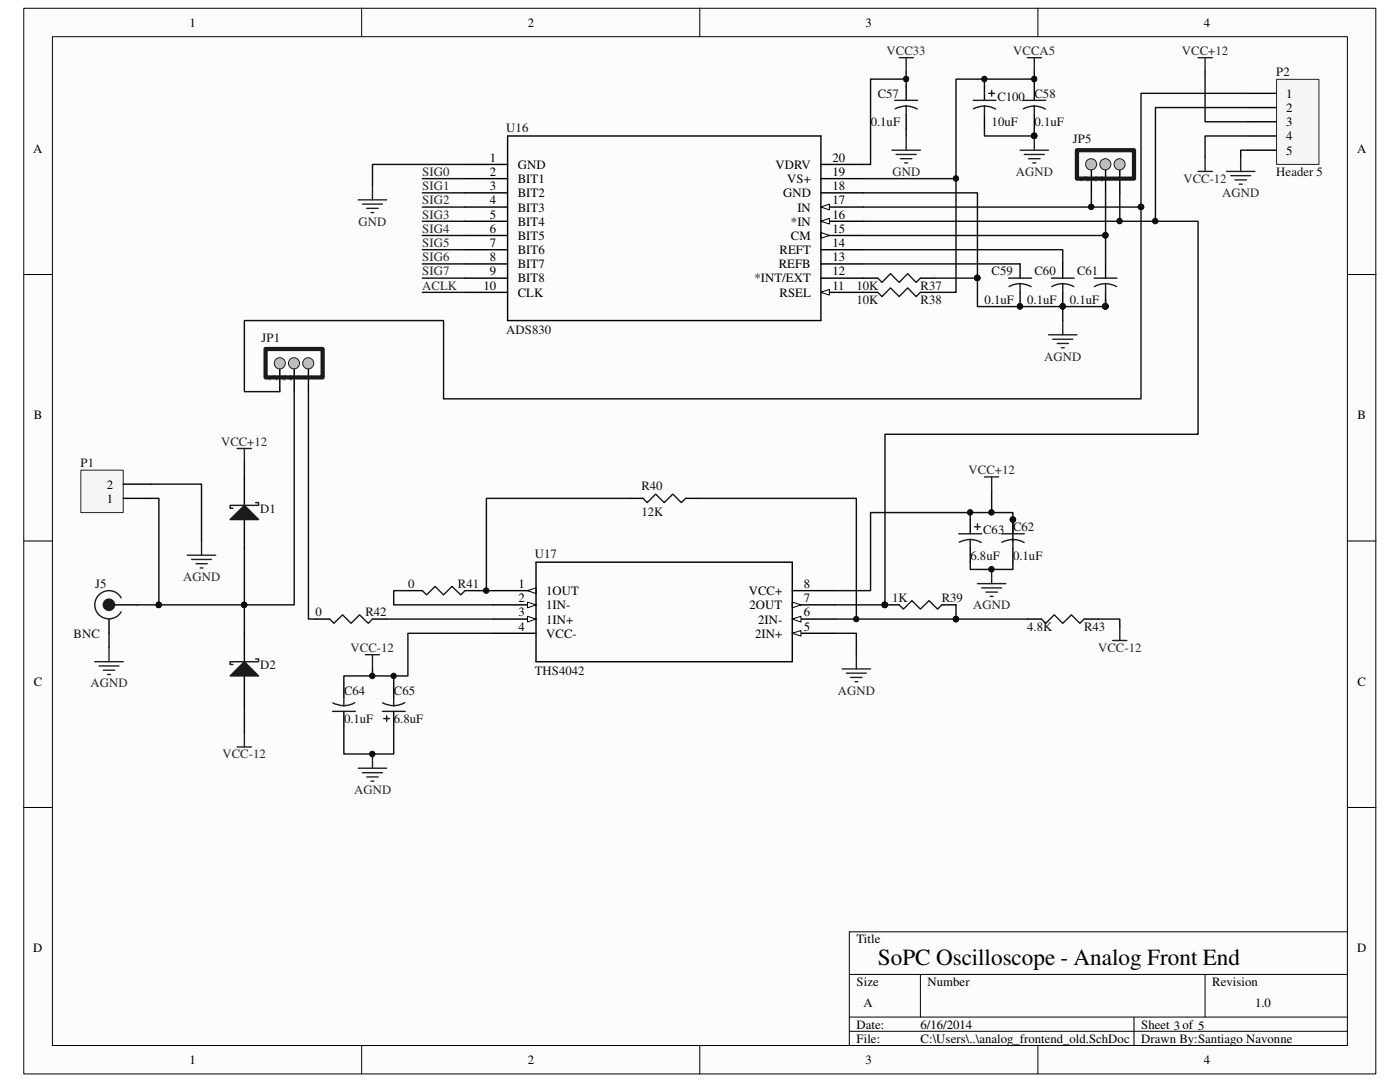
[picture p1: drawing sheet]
<svg xmlns="http://www.w3.org/2000/svg" width="279mm" height="216mm" viewBox="0 0 279 216" stroke-linecap="round" stroke-linejoin="round" font-family="sans-serif">
<path d="M4.8 1.7h269.8v212.6h-269.8z" fill="#fcfcfc"/>
<path d="M4.7 1.7h269.9v212.6h-269.9z" fill="none" stroke="#000" stroke-width=".2"/>
<path d="M10.5 7.4h258.4v201.2h-258.4z" fill="#fcfcfc"/>
<g fill="none" stroke="#000" stroke-width=".2">
<path d="M10.5 7.3h258.4v201.3h-258.4zM72.2 1.6v5.7M139.7 1.6v5.7M207.1 1.6v5.7M4.7 54.8h5.7M268.9 54.8h5.7M4.7 107.9h5.7M268.9 107.9h5.7M4.7 161.1h5.7M268.9 161.1h5.7M169.5 194.4h99.4M183.7 194.4v8.5"/>
<path d="M240.5 194.4v8.5M268.9 185.9h-99.4v22.7M72.2 208.6v5.7M139.7 208.6v5.7M169.5 202.9h99.4M169.5 205.8h99.4M207.1 208.6v5.7M226.3 202.9v5.7"/>
</g>
<path d="M98.5 117.9h8.5" fill="none" stroke="#000" stroke-width=".28"/>
<path d="M105.3 117.9l1.7-.6v1.1z" fill="#fcfcfc"/>
<path d="M105.3 117.9l1.7-.6v1.1z" fill="none" stroke="#000" stroke-width=".2"/>
<path d="M98.5 120.7h8.5" fill="none" stroke="#000" stroke-width=".28"/>
<path d="M105.3 120.1l1.7 .6-1.7 .6z" fill="#fcfcfc"/>
<path d="M105.3 120.1l1.7 .6-1.7 .6z" fill="none" stroke="#000" stroke-width=".2"/>
<path d="M98.5 123.5h8.5" fill="none" stroke="#000" stroke-width=".28"/>
<path d="M105.3 123l1.7 .5-1.7 .6z" fill="#fcfcfc"/>
<path d="M105.3 123l1.7 .5-1.7 .6z" fill="none" stroke="#000" stroke-width=".2"/>
<path d="M98.5 126.4h8.5M158.1 126.4h8.6" fill="none" stroke="#000" stroke-width=".28"/>
<path d="M158.1 126.4l1.8-.6v1.1z" fill="#fcfcfc"/>
<path d="M158.1 126.4l1.8-.6v1.1z" fill="none" stroke="#000" stroke-width=".2"/>
<path d="M158.1 123.5h8.6" fill="none" stroke="#000" stroke-width=".28"/>
<path d="M158.1 123.5l1.8-.5v1.1z" fill="#fcfcfc"/>
<path d="M158.1 123.5l1.8-.5v1.1z" fill="none" stroke="#000" stroke-width=".2"/>
<path d="M158.1 120.7h8.6" fill="none" stroke="#000" stroke-width=".28"/>
<path d="M158.1 120.1l1.8 .6-1.8 .6z" fill="#fcfcfc"/>
<path d="M158.1 120.1l1.8 .6-1.8 .6z" fill="none" stroke="#000" stroke-width=".2"/>
<g fill="none" stroke="#000" stroke-width=".28">
<path d="M92.8 32.8h8.5M92.8 35.6h8.5M92.8 38.5h8.5M92.8 41.3h8.5M92.8 44.2h8.5M92.8 47h8.5M92.8 49.8h8.5M92.8 52.7h8.5M92.8 55.5h8.5M92.8 58.3h8.5M163.8 58.3h8.5M107 112.2h51.1v19.8h-51.1z"/>
<path d="M158.1 117.9h8.6"/>
</g>
<path d="M163.8 58.3l1.7-.6v1.2z" fill="#fcfcfc"/>
<path d="M163.8 58.3l1.7-.6v1.2z" fill="none" stroke="#000" stroke-width=".2"/>
<path d="M163.8 55.5h8.5M163.8 52.7h8.5M163.8 49.8h8.5M163.8 47h8.5" fill="none" stroke="#000" stroke-width=".28"/>
<path d="M163.8 46.4l1.7 .6-1.7 .5z" fill="#fcfcfc"/>
<path d="M163.8 46.4l1.7 .6-1.7 .5z" fill="none" stroke="#000" stroke-width=".2"/>
<path d="M163.8 44.2h8.5" fill="none" stroke="#000" stroke-width=".28"/>
<path d="M163.8 44.2l1.7-.6v1.1z" fill="#fcfcfc"/>
<path d="M163.8 44.2l1.7-.6v1.1z" fill="none" stroke="#000" stroke-width=".2"/>
<path d="M163.8 41.3h8.5" fill="none" stroke="#000" stroke-width=".28"/>
<path d="M163.8 41.3l1.7-.6v1.2z" fill="#fcfcfc"/>
<path d="M163.8 41.3l1.7-.6v1.2z" fill="none" stroke="#000" stroke-width=".2"/>
<path d="M101.3 27.1h62.5v36.9h-62.5zM163.8 38.5h8.5M163.8 35.6h8.5M163.8 32.8h8.5M125.5 99.4h2.8M136.8 99.4h2.9M81.4 117.9h2.9M92.8 117.9h2.8M62.9 123.5h2.9M74.3 123.5h2.9M205 123.5h2.9M216.4 123.5h2.8" fill="none" stroke="#000" stroke-width=".28"/>
<path d="M128.3 99.4l.9 .9 1.7-1.7 1.6 1.7 1.8-1.7 1.7 1.7 .8-.9M84.3 117.9l.8 .8 1.7-1.7 1.7 1.7 1.7-1.7 1.7 1.7 .9-.8M65.8 123.5l.8 .9 1.8-1.7 1.7 1.7 1.7-1.7 1.7 1.7 .8-.9M207.9 123.5l.8 .9 1.7-1.7 1.7 1.7 1.7-1.7 1.7 1.7 .9-.9" fill="none" stroke="#1c1c1c" stroke-width=".28"/>
<path d="M125.5 99.4h-28.4v18.5M48.8 109.3v17.1M81.4 117.9h-2.8v2.8h19.9M95.6 117.9h2.9" fill="none" stroke="#0e0e0e" stroke-width=".28"/>
<path d="M196.5 95.2h2.8M197.9 95.2v2.8" fill="none" stroke="#262626" stroke-width=".28"/>
<circle cx="97" cy="117.9" r=".55" fill="#0e0e0e"/>
<circle cx="97" cy="117.9" r=".55" fill="none" stroke="#0e0e0e" stroke-width=".2"/>
<path d="M172.3 38.5h22.8v17M172.3 49.8h39.8v2.9" fill="none" stroke="#0e0e0e" stroke-width=".28"/>
<circle cx="195" cy="55.5" r=".55" fill="#0e0e0e"/>
<circle cx="195" cy="55.5" r=".55" fill="none" stroke="#0e0e0e" stroke-width=".2"/>
<path d="M172.3 58.3h2.9M172.3 55.5h2.9M183.7 58.3h2.8M183.7 55.5h2.8M203.6 52.7v2.8M203.6 58.3v2.9" fill="none" stroke="#000" stroke-width=".28"/>
<path d="M175.2 58.3l.8 .9 1.7-1.8 1.8 1.8 1.6-1.8 1.7 1.8 .9-.9M175.2 55.5l.8 .8 1.7-1.7 1.8 1.7 1.6-1.7 1.7 1.7 .9-.8" fill="none" stroke="#1c1c1c" stroke-width=".28"/>
<path d="M179.5 11.5h2.8M180.8 11.5v2.9M209.3 66.8h5.6M210.1 67.7h4M211 68.5h2.2M211.8 69.4h.6M212.1 64v2.8" fill="none" stroke="#262626" stroke-width=".28"/>
<circle cx="203.5" cy="61.1" r=".54" fill="#0e0e0e"/>
<circle cx="203.5" cy="61.1" r=".54" fill="none" stroke="#0e0e0e" stroke-width=".2"/>
<path d="M201.3 55.5h4.6M203.6 56.6l1.3 .2 .9 .4M203.6 56.6l-1 .1-1.2 .5M203.6 56.6v1.7" fill="none" stroke="#1c1c1c" stroke-width=".28"/>
<circle cx="203.5" cy="61.1" r=".54" fill="#0e0e0e"/>
<circle cx="203.5" cy="61.1" r=".54" fill="none" stroke="#0e0e0e" stroke-width=".2"/>
<path d="M212.1 52.7v2.8M212.1 58.3v2.9" fill="none" stroke="#000" stroke-width=".28"/>
<circle cx="212.1" cy="61.1" r=".53" fill="#0e0e0e"/>
<circle cx="212.1" cy="61.1" r=".53" fill="none" stroke="#0e0e0e" stroke-width=".2"/>
<path d="M209.8 55.5h4.6M212.1 56.6l1.4 .2 .8 .4M212.1 56.6l-.9 .1-1.3 .5M212.1 56.6v1.7" fill="none" stroke="#1c1c1c" stroke-width=".28"/>
<circle cx="212.1" cy="61.1" r=".53" fill="#0e0e0e"/>
<circle cx="212.1" cy="61.1" r=".53" fill="none" stroke="#0e0e0e" stroke-width=".2"/>
<path d="M220.6 52.7v2.8M220.6 58.3v2.9" fill="none" stroke="#000" stroke-width=".28"/>
<circle cx="220.6" cy="61.1" r=".55" fill="#0e0e0e"/>
<circle cx="220.6" cy="61.1" r=".55" fill="none" stroke="#0e0e0e" stroke-width=".2"/>
<path d="M218.4 55.5h4.5M220.6 56.6l1.4 .2 .8 .4M220.6 56.6l-.9 .1-1.3 .5M220.6 56.6v1.7" fill="none" stroke="#1c1c1c" stroke-width=".28"/>
<circle cx="220.6" cy="61.1" r=".55" fill="#0e0e0e"/>
<circle cx="220.6" cy="61.1" r=".55" fill="none" stroke="#0e0e0e" stroke-width=".2"/>
<path d="M172.3 52.7h31.3M220.6 59.7v1.5" fill="none" stroke="#0e0e0e" stroke-width=".28"/>
<circle cx="220.6" cy="61.1" r=".55" fill="#0e0e0e"/>
<circle cx="220.6" cy="61.1" r=".55" fill="none" stroke="#0e0e0e" stroke-width=".2"/>
<path d="M186.5 55.5h8.6" fill="none" stroke="#0e0e0e" stroke-width=".28"/>
<circle cx="195" cy="55.5" r=".55" fill="#0e0e0e"/>
<circle cx="195" cy="55.5" r=".55" fill="none" stroke="#0e0e0e" stroke-width=".2"/>
<path d="M172.3 41.3h55.4v38.3h-139.2v-15.6h-39.7v14.1h7" fill="none" stroke="#0e0e0e" stroke-width=".28"/>
<circle cx="227.7" cy="41.3" r=".55" fill="#0e0e0e"/>
<circle cx="227.7" cy="41.3" r=".55" fill="none" stroke="#0e0e0e" stroke-width=".2"/>
<path d="M195.1 55.5v5.7h25.5" fill="none" stroke="#0e0e0e" stroke-width=".28"/>
<circle cx="195" cy="55.5" r=".55" fill="#0e0e0e"/>
<circle cx="195" cy="55.5" r=".55" fill="none" stroke="#0e0e0e" stroke-width=".2"/>
<circle cx="220.6" cy="61.1" r=".55" fill="#0e0e0e"/>
<circle cx="220.6" cy="61.1" r=".55" fill="none" stroke="#0e0e0e" stroke-width=".2"/>
<path d="M212.1 61.2v2.8" fill="none" stroke="#0e0e0e" stroke-width=".28"/>
<circle cx="212.1" cy="61.1" r=".53" fill="#0e0e0e"/>
<circle cx="212.1" cy="61.1" r=".53" fill="none" stroke="#0e0e0e" stroke-width=".2"/>
<path d="M84.3 35.6h8.5M84.3 38.5h8.5M92.8 32.8h-18.5v4.2M172.3 35.6h18.5M84.3 41.3h8.5M84.3 44.2h8.5M84.3 47h8.5M84.3 49.8h8.5M84.3 52.7h8.5M84.3 55.5h8.5M84.3 58.3h8.5" fill="none" stroke="#0e0e0e" stroke-width=".28"/>
<path d="M205 11.5h2.9M206.4 11.5v2.9M71.5 39.9h5.7M74.3 37v2.9M72.3 40.7h4M73.2 41.6h2.3M74 42.4h.6" fill="none" stroke="#262626" stroke-width=".28"/>
<path d="M180.8 17.2v2.8M206.4 17.2v2.8M180.8 22.9v2.8M206.4 22.9v2.8" fill="none" stroke="#000" stroke-width=".28"/>
<path d="M178.6 20h4.5M180.8 21.2l1 .1 1.2 .5M180.8 21.2l-.9 .1-1.3 .4M180.8 21.2v1.7M204.1 20h4.6M206.4 21.2l.9 .1 1.3 .5M206.4 21.2l-.9 .1-1.3 .4M206.4 21.2v1.7" fill="none" stroke="#1c1c1c" stroke-width=".28"/>
<circle cx="190.8" cy="35.6" r=".55" fill="#0e0e0e"/>
<circle cx="190.8" cy="35.6" r=".55" fill="none" stroke="#0e0e0e" stroke-width=".2"/>
<path d="M203.6 30h5.7M204.4 30.8h4M205.3 31.7h2.3M206.1 32.5h.6M206.4 27.1v2.9" fill="none" stroke="#262626" stroke-width=".28"/>
<circle cx="206.4" cy="27.1" r=".55" fill="#0e0e0e"/>
<circle cx="206.4" cy="27.1" r=".55" fill="none" stroke="#0e0e0e" stroke-width=".2"/>
<path d="M178 30h5.7M178.9 30.8h3.9M179.7 31.7h2.3M180.6 32.5h.5M180.8 27.1v2.9M47.3 89.5h2.9M48.8 89.5v2.8M47.3 149.1h2.9M48.8 146.2v2.9" fill="none" stroke="#262626" stroke-width=".28"/>
<path d="M180.8 15.8h-7.1v17h-1.4M180.8 14.4v2.8M206.4 14.4v2.8M180.8 25.7v1.4M48.8 92.3v2.9M48.8 140.5v5.7" fill="none" stroke="#0e0e0e" stroke-width=".28"/>
<circle cx="180.8" cy="15.8" r=".55" fill="#0e0e0e"/>
<circle cx="180.8" cy="15.8" r=".55" fill="none" stroke="#0e0e0e" stroke-width=".2"/>
<path d="M206.4 15.8h-15.6v42.5h-4.3" fill="none" stroke="#0e0e0e" stroke-width=".28"/>
<circle cx="206.4" cy="15.8" r=".56" fill="#0e0e0e"/>
<circle cx="206.4" cy="15.8" r=".56" fill="none" stroke="#0e0e0e" stroke-width=".2"/>
<path d="M48.8 95.2v5.6M48.8 103.7v5.6" fill="none" stroke="#000" stroke-width=".28"/>
<path d="M45.9 103.7l2.9-2.9 2.8 2.9z" fill="#1c1c1c"/>
<path d="M45.9 103.7l2.9-2.9 2.8 2.9zM51 100.3h.6v.5h-5.7v.6h.6" fill="none" stroke="#1c1c1c" stroke-width=".28"/>
<path d="M48.8 126.4v5.6M48.8 134.9v5.6" fill="none" stroke="#000" stroke-width=".28"/>
<path d="M45.9 134.9l2.9-2.9 2.8 2.9z" fill="#1c1c1c"/>
<path d="M45.9 134.9l2.9-2.9 2.8 2.9zM51 131.5h.6v.5h-5.7v.6h.6" fill="none" stroke="#1c1c1c" stroke-width=".28"/>
<path d="M202.1 103.7v2.8" fill="none" stroke="#000" stroke-width=".28"/>
<circle cx="202.1" cy="103.7" r=".55" fill="#0e0e0e"/>
<circle cx="202.1" cy="103.7" r=".55" fill="none" stroke="#0e0e0e" stroke-width=".2"/>
<path d="M202.1 109.3v2.9" fill="none" stroke="#000" stroke-width=".28"/>
<path d="M199.9 106.5h4.5M202.1 107.7v1.6M202.2 107.7l.9 .1 1.3 .4M202.2 107.7h-1l-1.3 .5" fill="none" stroke="#1c1c1c" stroke-width=".28"/>
<circle cx="202.1" cy="103.7" r=".55" fill="#0e0e0e"/>
<circle cx="202.1" cy="103.7" r=".55" fill="none" stroke="#0e0e0e" stroke-width=".2"/>
<path d="M193.6 103.7v2.8M193.6 109.3v2.9M68.6 136.3v2.8M78.6 136.3v2.8M68.6 141.9v2.9M78.6 141.9v2.9" fill="none" stroke="#000" stroke-width=".28"/>
<g fill="none" stroke="#1c1c1c" stroke-width=".28">
<path d="M191.3 106.5h4.6M193.6 107.7l.9 .1 1.3 .4M193.6 107.7h-.9l-1.3 .5M193.6 107.7v1.6M194.5 105.1h1.1M195.1 104.5v1.2M68.6 139.1v1.7M78.6 139.1v1.7M66.4 141.9h4.5M70.8 140.2l-.8 .4-1.3 .2-1-.1-1.3-.4M76.3 141.9h4.6M76.6 143.4h1.1"/>
<path d="M77.2 142.8v1.1M80.8 140.2l-.9 .4-1.3 .2-.9-.1-1.3-.4"/>
</g>
<path d="M193.6 112.2v1.4h8.5v-1.4" fill="none" stroke="#0e0e0e" stroke-width=".28"/>
<path d="M195.1 116.5h5.6M195.9 117.3h4M196.8 118.2h2.3M197.6 119h.6M197.9 113.6v2.9" fill="none" stroke="#262626" stroke-width=".28"/>
<circle cx="197.9" cy="113.6" r=".55" fill="#0e0e0e"/>
<circle cx="197.9" cy="113.6" r=".55" fill="none" stroke="#0e0e0e" stroke-width=".2"/>
<path d="M193.6 102.3v1.4" fill="none" stroke="#0e0e0e" stroke-width=".28"/>
<circle cx="193.6" cy="102.2" r=".55" fill="#0e0e0e"/>
<circle cx="193.6" cy="102.2" r=".55" fill="none" stroke="#0e0e0e" stroke-width=".2"/>
<path d="M202.1 107.9v-5.6h-28.4v15.6h-7" fill="none" stroke="#0e0e0e" stroke-width=".28"/>
<path d="M71.5 153.3h5.7M72.3 154.2h4M73.2 155h2.3M74 155.9h.6M74.3 150.5v2.8" fill="none" stroke="#262626" stroke-width=".28"/>
<circle cx="74.3" cy="150.5" r=".55" fill="#0e0e0e"/>
<circle cx="74.3" cy="150.5" r=".55" fill="none" stroke="#0e0e0e" stroke-width=".2"/>
<path d="M72.9 130.6h2.8M74.3 130.6v2.9" fill="none" stroke="#262626" stroke-width=".28"/>
<path d="M74.3 133.5v1.4" fill="none" stroke="#0e0e0e" stroke-width=".28"/>
<circle cx="74.3" cy="134.9" r=".55" fill="#0e0e0e"/>
<circle cx="74.3" cy="134.9" r=".55" fill="none" stroke="#0e0e0e" stroke-width=".2"/>
<path d="M68.6 144.8v5.7h10v-5.7" fill="none" stroke="#0e0e0e" stroke-width=".28"/>
<path d="M16.2 93.9h8.4v8.4h-8.4z" fill="#f5f5f5"/>
<path d="M16.1 93.8h8.5v8.5h-8.5z" fill="none" stroke="#262626" stroke-width=".2"/>
<path d="M24.6 99.4h5.7M24.6 96.6h5.7" fill="none" stroke="#000" stroke-width=".28"/>
<path d="M37.4 110.8h5.7M38.2 111.6h4M39.1 112.5h2.3M40 113.3h.5M40.2 107.9v2.9M18.9 132h5.7M19.8 132.9h3.9M20.6 133.7h2.3M21.5 134.6h.6M21.8 129.2v2.8" fill="none" stroke="#262626" stroke-width=".28"/>
<path d="M30.3 96.6h9.9v11.3M30.3 99.4h1.4v21.3" fill="none" stroke="#0e0e0e" stroke-width=".28"/>
<circle cx="31.7" cy="120.7" r=".54" fill="#0e0e0e"/>
<circle cx="31.7" cy="120.7" r=".54" fill="none" stroke="#0e0e0e" stroke-width=".2"/>
<path d="M21.8 126.4v2.8" fill="none" stroke="#0e0e0e" stroke-width=".28"/>
<path d="M55.8 72.5v5.6M58.7 72.5v5.6M61.6 72.5v5.6" fill="none" stroke="#000" stroke-width=".28"/>
<circle cx="61.5" cy="72.5" r="1.11" fill="#c0c0c0"/>
<circle cx="61.5" cy="72.5" r="1.11" fill="none" stroke="#1c1c1c" stroke-width=".2"/>
<circle cx="58.7" cy="72.5" r="1.11" fill="#c0c0c0"/>
<circle cx="58.7" cy="72.5" r="1.11" fill="none" stroke="#1c1c1c" stroke-width=".2"/>
<circle cx="55.8" cy="72.5" r="1.11" fill="#c0c0c0"/>
<circle cx="55.8" cy="72.5" r="1.11" fill="none" stroke="#1c1c1c" stroke-width=".2"/>
<path d="M53 69.6h11.4v5.7h-11.4z" fill="none" stroke="#1c1c1c" stroke-width=".85"/>
<path d="M78.6 134.9v1.4" fill="none" stroke="#0e0e0e" stroke-width=".28"/>
<circle cx="78.5" cy="134.9" r=".53" fill="#0e0e0e"/>
<circle cx="78.5" cy="134.9" r=".53" fill="none" stroke="#0e0e0e" stroke-width=".2"/>
<path d="M21.8 120.7h5.6M21.8 123.5v2.9" fill="none" stroke="#000" stroke-width=".28"/>
<circle cx="21.7" cy="120.7" r="1.12" fill="#1c1c1c"/>
<g fill="none" stroke="#1c1c1c" stroke-width=".28">
<path d="M24.2 119.3a2.81 2.81 0 0 0-4.3-.8 2.81 2.81 0 0 0 0 4.3 2.81 2.81 0 0 0 4.3-.7"/>
<circle cx="21.7" cy="120.7" r="1.12"/>
</g>
<path d="M58.7 78.1v42.6h-9.9" fill="none" stroke="#0e0e0e" stroke-width=".28"/>
<circle cx="48.7" cy="120.7" r=".55" fill="#0e0e0e"/>
<circle cx="48.7" cy="120.7" r=".55" fill="none" stroke="#0e0e0e" stroke-width=".2"/>
<path d="M27.4 120.7h4.3" fill="none" stroke="#0e0e0e" stroke-width=".28"/>
<circle cx="31.7" cy="120.7" r=".54" fill="#0e0e0e"/>
<circle cx="31.7" cy="120.7" r=".54" fill="none" stroke="#0e0e0e" stroke-width=".2"/>
<path d="M31.7 120.7h17.1" fill="none" stroke="#0e0e0e" stroke-width=".28"/>
<circle cx="31.7" cy="120.7" r=".54" fill="#0e0e0e"/>
<circle cx="31.7" cy="120.7" r=".54" fill="none" stroke="#0e0e0e" stroke-width=".2"/>
<circle cx="48.7" cy="120.7" r=".55" fill="#0e0e0e"/>
<circle cx="48.7" cy="120.7" r=".55" fill="none" stroke="#0e0e0e" stroke-width=".2"/>
<path d="M217.8 32.8v5.7M220.6 32.8v5.7M223.5 32.8v5.7" fill="none" stroke="#000" stroke-width=".28"/>
<circle cx="223.4" cy="32.8" r="1.11" fill="#c0c0c0"/>
<circle cx="223.4" cy="32.8" r="1.11" fill="none" stroke="#1c1c1c" stroke-width=".2"/>
<circle cx="220.6" cy="32.8" r="1.11" fill="#c0c0c0"/>
<circle cx="220.6" cy="32.8" r="1.11" fill="none" stroke="#1c1c1c" stroke-width=".2"/>
<circle cx="217.7" cy="32.8" r="1.11" fill="#c0c0c0"/>
<circle cx="217.7" cy="32.8" r="1.11" fill="none" stroke="#1c1c1c" stroke-width=".2"/>
<path d="M214.9 30h11.4v5.6h-11.4z" fill="none" stroke="#1c1c1c" stroke-width=".85"/>
<path d="M217.8 38.5v2.8" fill="none" stroke="#0e0e0e" stroke-width=".28"/>
<circle cx="217.8" cy="41.3" r=".55" fill="#0e0e0e"/>
<circle cx="217.8" cy="41.3" r=".55" fill="none" stroke="#0e0e0e" stroke-width=".2"/>
<path d="M172.3 47h48.3v5.7" fill="none" stroke="#0e0e0e" stroke-width=".28"/>
<circle cx="220.6" cy="46.9" r=".55" fill="#0e0e0e"/>
<circle cx="220.6" cy="46.9" r=".55" fill="none" stroke="#0e0e0e" stroke-width=".2"/>
<path d="M220.6 38.5v8.5" fill="none" stroke="#0e0e0e" stroke-width=".28"/>
<circle cx="220.6" cy="46.9" r=".55" fill="#0e0e0e"/>
<circle cx="220.6" cy="46.9" r=".55" fill="none" stroke="#0e0e0e" stroke-width=".2"/>
<path d="M223.5 38.5v5.7" fill="none" stroke="#0e0e0e" stroke-width=".28"/>
<circle cx="223.4" cy="44.1" r=".55" fill="#0e0e0e"/>
<circle cx="223.4" cy="44.1" r=".55" fill="none" stroke="#0e0e0e" stroke-width=".2"/>
<path d="M254.8 15.9h8.4v16.9h-8.4z" fill="#f5f5f5"/>
<path d="M254.8 15.8h8.4v17h-8.4z" fill="none" stroke="#262626" stroke-width=".2"/>
<path d="M249 18.6h5.7M249 21.5h5.7M249 24.3h5.7M249 27.1h5.7M249 30h5.7" fill="none" stroke="#000" stroke-width=".28"/>
<path d="M239.1 11.5h2.8M240.5 11.5v2.9M239.1 34.2h2.8M240.5 31.4v2.8M244.8 34.2h5.6M245.6 35.1h4M246.5 35.9h2.3M247.3 36.7h.6M247.6 31.4v2.8" fill="none" stroke="#262626" stroke-width=".28"/>
<path d="M240.5 14.4v9.9h8.5M249 18.6h-21.3v22.7M249 27.1h-8.5v4.3M249 30h-1.4v1.4" fill="none" stroke="#0e0e0e" stroke-width=".28"/>
<circle cx="227.7" cy="41.3" r=".55" fill="#0e0e0e"/>
<circle cx="227.7" cy="41.3" r=".55" fill="none" stroke="#0e0e0e" stroke-width=".2"/>
<path d="M249 21.5h-18.4v22.7" fill="none" stroke="#0e0e0e" stroke-width=".28"/>
<circle cx="230.5" cy="44.1" r=".55" fill="#0e0e0e"/>
<circle cx="230.5" cy="44.1" r=".55" fill="none" stroke="#0e0e0e" stroke-width=".2"/>
<path d="M196.5 17.2v2.8M196.5 22.9v2.8" fill="none" stroke="#000" stroke-width=".28"/>
<path d="M197.3 18.6h1.2M197.9 18v1.2M194.2 20h4.6M196.5 21.2l.9 .1 1.3 .5M196.5 21.2l-1 .1-1.2 .4M196.5 21.2v1.7" fill="none" stroke="#1c1c1c" stroke-width=".28"/>
<path d="M196.5 15.8v1.4" fill="none" stroke="#0e0e0e" stroke-width=".28"/>
<circle cx="196.4" cy="15.8" r=".55" fill="#0e0e0e"/>
<circle cx="196.4" cy="15.8" r=".55" fill="none" stroke="#0e0e0e" stroke-width=".2"/>
<path d="M206.4 25.7v1.4" fill="none" stroke="#0e0e0e" stroke-width=".28"/>
<circle cx="206.4" cy="27.1" r=".55" fill="#0e0e0e"/>
<circle cx="206.4" cy="27.1" r=".55" fill="none" stroke="#0e0e0e" stroke-width=".2"/>
<path d="M196.5 25.7v1.4h9.9" fill="none" stroke="#0e0e0e" stroke-width=".28"/>
<circle cx="206.4" cy="27.1" r=".55" fill="#0e0e0e"/>
<circle cx="206.4" cy="27.1" r=".55" fill="none" stroke="#0e0e0e" stroke-width=".2"/>
<path d="M61.6 78.1v45.4h1.3M139.7 99.4h31.2v24.1M77.2 123.5h21.3M98.5 126.4h-17.1v8.5h-12.8v1.4" fill="none" stroke="#0e0e0e" stroke-width=".28"/>
<path d="M168.1 133.5h5.6M168.9 134.3h4M169.8 135.2h2.2M170.6 136h.6M170.9 130.6v2.9" fill="none" stroke="#262626" stroke-width=".28"/>
<circle cx="170.9" cy="123.5" r=".53" fill="#0e0e0e"/>
<circle cx="170.9" cy="123.5" r=".53" fill="none" stroke="#0e0e0e" stroke-width=".2"/>
<path d="M222 127.8h2.9M223.5 125v2.8" fill="none" stroke="#262626" stroke-width=".28"/>
<path d="M197.9 98v4.3M219.2 123.5h4.3v1.5" fill="none" stroke="#0e0e0e" stroke-width=".28"/>
<circle cx="197.9" cy="102.2" r=".55" fill="#0e0e0e"/>
<circle cx="197.9" cy="102.2" r=".55" fill="none" stroke="#0e0e0e" stroke-width=".2"/>
<path d="M176.6 120.7h2.9M188 120.7h2.8" fill="none" stroke="#000" stroke-width=".28"/>
<circle cx="176.6" cy="120.7" r=".55" fill="#0e0e0e"/>
<circle cx="176.6" cy="120.7" r=".55" fill="none" stroke="#0e0e0e" stroke-width=".2"/>
<path d="M179.5 120.7l.8 .8 1.7-1.7 1.7 1.7 1.7-1.7 1.7 1.7 .9-.8" fill="none" stroke="#1c1c1c" stroke-width=".28"/>
<circle cx="176.6" cy="120.7" r=".55" fill="#0e0e0e"/>
<circle cx="176.6" cy="120.7" r=".55" fill="none" stroke="#0e0e0e" stroke-width=".2"/>
<path d="M190.8 123.5h14.2" fill="none" stroke="#0e0e0e" stroke-width=".28"/>
<circle cx="190.8" cy="123.5" r=".54" fill="#0e0e0e"/>
<circle cx="190.8" cy="123.5" r=".54" fill="none" stroke="#0e0e0e" stroke-width=".2"/>
<path d="M172.3 44.2h66.8v42.5h-62.5v34M166.7 126.4h4.2v4.2" fill="none" stroke="#0e0e0e" stroke-width=".28"/>
<circle cx="176.6" cy="120.7" r=".55" fill="#0e0e0e"/>
<circle cx="176.6" cy="120.7" r=".55" fill="none" stroke="#0e0e0e" stroke-width=".2"/>
<path d="M166.7 120.7h9.9" fill="none" stroke="#0e0e0e" stroke-width=".28"/>
<circle cx="176.6" cy="120.7" r=".55" fill="#0e0e0e"/>
<circle cx="176.6" cy="120.7" r=".55" fill="none" stroke="#0e0e0e" stroke-width=".2"/>
<path d="M190.8 120.7v2.8" fill="none" stroke="#0e0e0e" stroke-width=".28"/>
<circle cx="190.8" cy="123.5" r=".54" fill="#0e0e0e"/>
<circle cx="190.8" cy="123.5" r=".54" fill="none" stroke="#0e0e0e" stroke-width=".2"/>
<path d="M166.7 123.5h24.1" fill="none" stroke="#0e0e0e" stroke-width=".28"/>
<circle cx="190.8" cy="123.5" r=".54" fill="#0e0e0e"/>
<circle cx="190.8" cy="123.5" r=".54" fill="none" stroke="#0e0e0e" stroke-width=".2"/>
<text font-size="4.6" x="175.2" y="192.6">SoPC Oscilloscope - Analog Front End</text>
<g font-size="2.5">
<text x="37.8" y="5.3">1</text>
<text x="105.3" y="5.3">2</text>
<text x="172.8" y="5.3">3</text>
<text x="240.2" y="5.3">4</text>
<text x="256.7" y="19.5">1</text>
<text x="256.7" y="22.4">2</text>
<text x="256.7" y="25.2">3</text>
<text x="256.7" y="28">4</text>
<text x="6.6" y="30.5">A</text>
<text x="97.8" y="32.3">1</text>
<text x="97.8" y="35.1">2</text>
<text x="103.3" y="33.7">GND</text>
<text x="154.8" y="33.7">VDRV</text>
<text x="166.1" y="32.3">20</text>
<text x="166.1" y="35.1">19</text>
<text x="256.7" y="30.9">5</text>
<text x="270.8" y="30.5">A</text>
<text x="97.8" y="37.9">3</text>
<text x="97.8" y="40.8">4</text>
<text x="103.3" y="36.5">BIT1</text>
<text x="103.3" y="39.4">BIT2</text>
<text x="156.3" y="39.4">GND</text>
<text x="157.1" y="36.5">VS+</text>
<text x="166.1" y="40.8">17</text>
<text x="166.1" y="37.9">18</text>
<text x="217.3" y="36.4" transform="rotate(-90 217.3 36.4)">3</text>
<text x="220.1" y="36.4" transform="rotate(-90 220.1 36.4)">2</text>
<text x="222.9" y="36.4" transform="rotate(-90 222.9 36.4)">1</text>
<text x="97.8" y="43.6">5</text>
<text x="97.8" y="46.4">6</text>
<text x="103.3" y="42.2">BIT3</text>
<text x="103.3" y="45">BIT4</text>
<text x="103.3" y="47.8">BIT5</text>
<text x="157.9" y="47.8">CM</text>
<text x="157.9" y="45">*IN</text>
<text x="159.1" y="42.2">IN</text>
<text x="166.1" y="46.4">15</text>
<text x="166.1" y="43.6">16</text>
<text x="97.8" y="49.3">7</text>
<text x="97.8" y="52.1">8</text>
<text x="103.3" y="50.7">BIT6</text>
<text x="103.3" y="53.5">BIT7</text>
<text x="155.4" y="53.5">REFB</text>
<text x="155.6" y="50.7">REFT</text>
<text x="166.1" y="52.1">13</text>
<text x="166.1" y="49.3">14</text>
<text x="96.5" y="57.8">10</text>
<text x="97.8" y="54.9">9</text>
<text x="103.3" y="56.3">BIT8</text>
<text x="103.3" y="59.2">CLK</text>
<text x="150.6" y="56.3">*INT/EXT</text>
<text x="155.6" y="59.2">RSEL</text>
<text x="166.1" y="54.9">12</text>
<text x="166.1" y="57.8">11</text>
<text x="55.3" y="76.1" transform="rotate(-90 55.3 76.1)">3</text>
<text x="58.2" y="76.1" transform="rotate(-90 58.2 76.1)">2</text>
<text x="61" y="76.1" transform="rotate(-90 61 76.1)">1</text>
<text x="6.7" y="83.7">B</text>
<text x="270.9" y="83.7">B</text>
<text x="21.3" y="100.3">1</text>
<text x="21.3" y="97.5">2</text>
<text x="103.5" y="117.3">1</text>
<text x="109" y="118.7">1OUT</text>
<text x="149.4" y="118.7">VCC+</text>
<text x="160.4" y="117.3">8</text>
<text x="103.5" y="120.2">2</text>
<text x="103.5" y="123">3</text>
<text x="103.5" y="125.8">4</text>
<text x="109" y="121.6">1IN-</text>
<text x="109" y="124.4">1IN+</text>
<text x="149.6" y="121.6">2OUT</text>
<text x="151.3" y="124.4">2IN-</text>
<text x="160.4" y="125.8">5</text>
<text x="160.4" y="120.2">7</text>
<text x="160.4" y="123">6</text>
<text x="109" y="127.3">VCC-</text>
<text x="150.7" y="127.3">2IN+</text>
<text x="6.7" y="136.8">C</text>
<text x="270.9" y="136.8">C</text>
<text x="6.6" y="190">D</text>
<text x="170.9" y="188.2">Title</text>
<text x="270.8" y="190">D</text>
<text x="170.9" y="196.7">Size</text>
<text x="185.1" y="196.7">Number</text>
<text x="241.9" y="196.7">Revision</text>
<text x="172.3" y="201">A</text>
<text x="250.5" y="201">1.0</text>
<text x="170.9" y="205.2">Date:</text>
<text x="170.9" y="208.1">File:</text>
<text x="183.7" y="208.1">C:\Users\..\analog_frontend_old.SchDoc</text>
<text x="183.7" y="205.2">6/16/2014</text>
<text x="227.8" y="205.2">Sheet 3 of 5</text>
<text x="227.8" y="208.1">Drawn By:Santiago Navonne</text>
<text x="37.8" y="212.3">1</text>
<text x="105.3" y="212.3">2</text>
<text x="172.8" y="212.3">3</text>
<text x="240.2" y="212.3">4</text>
</g>
<g font-size="2.5" fill="#262626">
<text x="177" y="11">VCC33</text>
<text x="202.2" y="11">VCCA5</text>
<text x="235.9" y="11">VCC+12</text>
<text x="84.3" y="35.1">SIG0</text>
<text x="178.1" y="35.1">GND</text>
<text x="202.7" y="35.1">AGND</text>
<text x="84.3" y="37.9">SIG1</text>
<text x="84.3" y="40.8">SIG2</text>
<text x="236.2" y="36.5">VCC-12</text>
<text x="243.9" y="39.4">AGND</text>
<text x="71.5" y="45">GND</text>
<text x="84.3" y="43.6">SIG3</text>
<text x="84.3" y="46.4">SIG4</text>
<text x="84.3" y="49.3">SIG5</text>
<text x="84.3" y="52.1">SIG6</text>
<text x="84.3" y="54.9">SIG7</text>
<text x="84.3" y="57.8">ACLK</text>
<text x="208.4" y="72">AGND</text>
<text x="44.1" y="89">VCC+12</text>
<text x="193.3" y="94.7">VCC+12</text>
<text x="36.5" y="115.9">AGND</text>
<text x="194.2" y="121.6">AGND</text>
<text x="70" y="130.1">VCC-12</text>
<text x="219.2" y="130.1">VCC-12</text>
<text x="18.1" y="137.2">AGND</text>
<text x="167.2" y="138.6">AGND</text>
<text x="44.4" y="151.3">VCC-12</text>
<text x="70.7" y="158.5">AGND</text>
</g>
<g font-size="2.5" fill="#0e0e0e">
<text x="254.7" y="15.2">P2</text>
<text x="175.2" y="19.5">C57</text>
<text x="199.1" y="20.1">C100</text>
<text x="206.5" y="19.5">C58</text>
<text x="101" y="26.3">U16</text>
<text x="173.8" y="25.2">0.1uF</text>
<text x="197.9" y="25.2">10uF</text>
<text x="206.5" y="25.2">0.1uF</text>
<text x="214.1" y="28.6">JP5</text>
<text x="254.7" y="35.1">Header 5</text>
<text x="170.9" y="57.8">10K</text>
<text x="183.7" y="57.8">R37</text>
<text x="197.9" y="54.9">C59</text>
<text x="206.5" y="54.9">C60</text>
<text x="215" y="54.9">C61</text>
<text x="170.9" y="60.6">10K</text>
<text x="183.7" y="60.6">R38</text>
<text x="196.5" y="60.6">0.1uF</text>
<text x="205" y="60.6">0.1uF</text>
<text x="213.5" y="60.6">0.1uF</text>
<text x="52.2" y="68.3">JP1</text>
<text x="101" y="66.6">ADS830</text>
<text x="16.1" y="93.2">P1</text>
<text x="128" y="97.7">R40</text>
<text x="51.9" y="102.3">D1</text>
<text x="128" y="102.9">12K</text>
<text x="196.2" y="106.6">C63</text>
<text x="202.2" y="106">C62</text>
<text x="106.7" y="111.4">U17</text>
<text x="193.7" y="111.7">6.8uF</text>
<text x="202.2" y="111.7">0.1uF</text>
<text x="19" y="117.3">J5</text>
<text x="81.4" y="117.3">0</text>
<text x="91.4" y="117.3">R41</text>
<text x="63" y="123">0</text>
<text x="72.9" y="123">R42</text>
<text x="178.1" y="120.2">1K</text>
<text x="188" y="120.2">R39</text>
<text x="205" y="125.8">4.8K</text>
<text x="216.4" y="125.8">R43</text>
<text x="14.7" y="127.3">BNC</text>
<text x="51.9" y="133.5">D2</text>
<text x="106.7" y="134.6">THS4042</text>
<text x="68.7" y="138.6">C64</text>
<text x="78.6" y="138.6">C65</text>
<text x="68.7" y="144.3">0.1uF</text>
<text x="78.6" y="144.3">6.8uF</text>
</g>
</svg>
